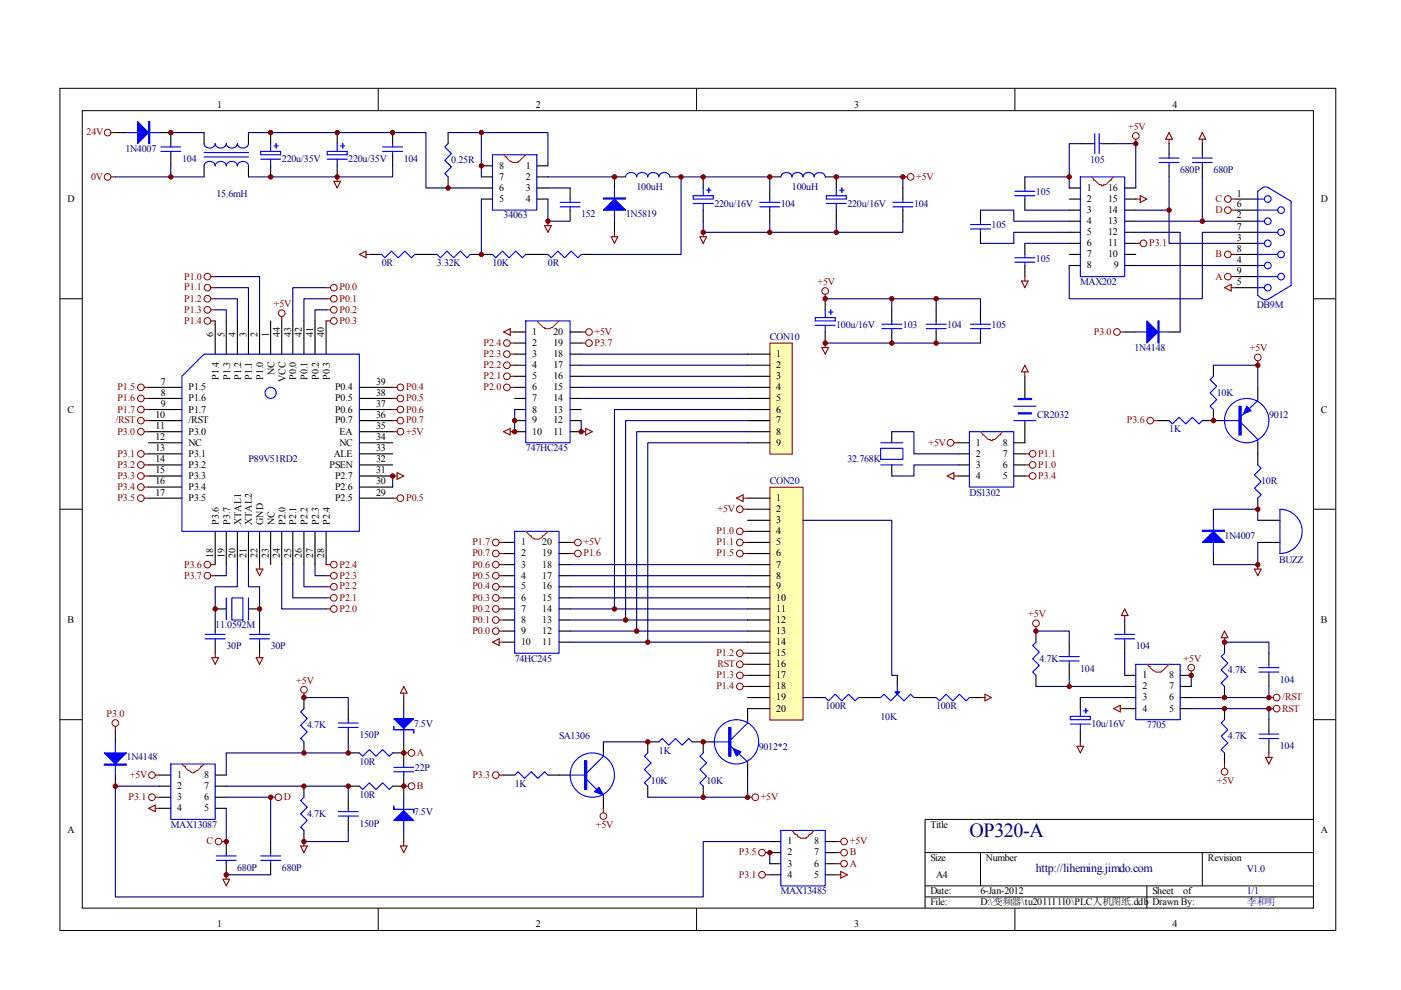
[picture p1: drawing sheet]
<svg xmlns="http://www.w3.org/2000/svg" width="297mm" height="210mm" viewBox="0 0 297 210" stroke-linecap="round" stroke-linejoin="round" font-family="sans-serif">
<g fill="none" stroke="#000" stroke-width=".21">
<path d="M12.7 18.7h270.5v178.6h-270.5zM80.2 18.7v4.7M147.7 18.7v4.7M215.2 18.7v4.7M17.4 23.5h261.1v169h-261.1zM12.7 63.3h4.7M278.4 63.3h4.7M12.7 108h4.7M278.4 108h4.7M12.7 152.6h4.7M278.4 152.6h4.7M278.4 173.7h-82.3v18.8"/>
<path d="M80.2 192.5v4.7M147.7 192.5v4.7M196.1 180.8h82.3M196.1 187.8h82.3M196.1 190.2h82.3M207.9 180.8v7M215.2 192.5v4.7M243.2 187.8v4.7M254.9 180.8v7"/>
</g>
<g fill="none" stroke="#000" stroke-width=".23">
<path d="M24.5 28.1h2.3M33.9 28.1h2.3v2.4M36.2 32.8v2.4M43.3 28.1v2.4M43.3 35.2v2.3M52.7 28.1v2.4M52.7 35.2v2.3M57.4 28.1v2.4M57.4 35.2v2.3M71.5 28.1v2.4M71.5 35.2v2.3M83.2 28.1v2.4"/>
<path d="M83.2 32.8v2.4M95 28.1v2.4M95 37.5v2.4M102.1 35.2h2.3M102.1 37.5h2.3M102.1 39.9h2.3M113.8 35.2h2.4M113.8 37.5h2.4M113.8 39.9h2.4M120.9 39.9v2.3M132.6 37.5h-2.3v2.4M142 37.5h2.4"/>
<path d="M149.1 37.5v2.4M163.2 37.5h2.4M163.2 39.9v2.3M175 37.5h2.3v2.4M191.4 39.9v2.3M217.3 37.5v2.4M226.7 39.9h2.3M229 30.5h2.4M233.8 30.5h2.3M238.5 39.9h2.3M247.9 30.5v2.3M247.9 35.2v2.3"/>
<path d="M254.9 30.5v2.3M254.9 35.2v2.3M78.5 53.9h2.4M88 53.9h4.7M99.7 53.9h4.7M102.1 42.2h2.3M111.5 53.9h4.7M113.8 42.2h2.4M120.9 44.6v2.3M123.2 53.9h2.4M130.3 46.9v2.4M149.1 44.6v2.3"/>
<path d="M163.2 44.6v2.3M177.3 44.6v2.3M191.4 44.6v2.3M207.9 44.6v2.3M207.9 49.3v2.3M217.3 42.2v2.4M217.3 51.6v2.3M217.3 56.3v2.3M226.7 42.2h2.3M226.7 53.9h2.3M226.7 44.6h2.3M226.7 46.9h2.3"/>
<path d="M226.7 49.3h2.3M226.7 51.6h2.3M226.7 56.3h2.3M238.5 42.2h2.3M238.5 53.9h2.3M238.5 44.6h2.3M238.5 46.9h2.3M238.5 49.3h2.3M238.5 51.6h2.3M238.5 56.3h2.3M262 42.2h4.7M262 53.9h4.7"/>
<path d="M262 44.6h4.7M262 46.9h4.7M262 49.3h4.7M262 51.6h4.7M262 56.3h4.7M262 58.6h4.7M45.6 68v7.1M48 68v7.1M50.3 68v7.1M52.7 68v7.1M55 68v7.1M57.4 68v7.1"/>
<path d="M59.7 68v7.1M62.1 68v7.1M64.4 68v7.1M66.8 68v7.1M69.1 68v7.1M109.1 70.4h2.4M109.1 72.7h2.4M109.1 75.1h2.4M109.1 77.4h2.4M109.1 79.8h2.4M120.9 70.4h2.3M120.9 72.7h2.3"/>
<path d="M120.9 75.1h2.3M120.9 77.4h2.3M120.9 79.8h2.3M238.5 70.4h2.3M247.9 70.4h2.3M262 61h4.7M31.5 82.1h7.1M31.5 84.5h7.1M31.5 86.8h7.1M31.5 89.2h7.1M31.5 91.5h7.1M31.5 93.9h7.1"/>
<path d="M31.5 96.2h7.1M31.5 98.6h7.1M76.2 82.1h7M76.2 84.5h7M76.2 86.8h7M76.2 89.2h7M76.2 91.5h7M76.2 93.9h7M76.2 96.2h7M76.2 98.6h7M109.1 82.1h2.4M109.1 84.5h2.4"/>
<path d="M109.1 86.8h2.4M109.1 89.2h2.4M109.1 91.5h2.4M120.9 82.1h2.3M120.9 84.5h2.3M120.9 86.8h2.3M120.9 89.2h2.3M120.9 91.5h2.3M31.5 100.9h7.1M31.5 103.3h7.1M31.5 105.6h7.1M45.6 112.7v7"/>
<path d="M48 112.7v7M50.3 112.7v7M52.7 112.7v7M55 112.7v7M57.4 112.7v7M59.7 112.7v7M62.1 112.7v7M64.4 112.7v7M66.8 112.7v7M69.1 112.7v7M76.2 100.9h7M76.2 103.3h7"/>
<path d="M76.2 105.6h7M106.8 115h2.3M106.8 117.4h2.3M106.8 119.7h2.3M118.5 115h2.4M118.5 117.4h2.4M118.5 119.7h2.4M45.6 131.5v2.3M45.6 136.2v2.3M45.6 129.1h2.4M52.7 129.1h2.3M55 131.5v2.3"/>
<path d="M55 136.2v2.3M106.8 129.1h2.3M106.8 122.1h2.3M106.8 124.4h2.3M106.8 126.8h2.3M106.8 131.5h2.3M106.8 133.8h2.3M106.8 136.2h2.3M118.5 129.1h2.4M118.5 122.1h2.4M118.5 124.4h2.4M118.5 126.8h2.4"/>
<path d="M118.5 131.5h2.4M118.5 133.8h2.4M118.5 136.2h2.4M24.5 154.9v2.4M73.8 150.2v2.4M73.8 154.9v2.4M85.6 159.6v2.4M24.5 164.3v2.4M33.9 164.3h2.3M33.9 166.7h2.3M33.9 169h2.3M33.9 171.4h2.3"/>
<path d="M45.6 164.3h2.4M45.6 166.7h2.4M45.6 169h2.4M45.6 171.4h2.4M48 178.4v2.4M57.4 178.4v2.4M73.8 166.7h2.4M73.8 169v2.4M73.8 173.7v2.4M85.6 164.3v2.4h-2.4M48 183.1v2.4M57.4 183.1v2.4"/>
</g>
<g fill="none" stroke="#00f" stroke-width=".23">
<path d="M26.8 28.1h7.1M34.1 31.2h4.2M34.1 32.1h4.2M36.2 30.5v.7M36.2 32.1v.7M43.3 35.2a1.21 1.21 0 0 1 1.1-1 1.21 1.21 0 0 1 1.2 1 1.2 1.2 0 0 1 1.2-1 1.2 1.2 0 0 1 1.2 1 1.21 1.21 0 0 1 1.1-1 1.21 1.21 0 0 1 1.2 1 1.21 1.21 0 0 1 1.2-1 1.21 1.21 0 0 1 1.2 1M43.3 30.5a1.21 1.21 0 0 0 1.1 .9 1.21 1.21 0 0 0 1.2-.9 1.21 1.21 0 0 0 1.2 .9 1.21 1.21 0 0 0 1.2-.9 1.21 1.21 0 0 0 1.1 .9 1.21 1.21 0 0 0 1.2-.9 1.21 1.21 0 0 0 1.2 .9 1.21 1.21 0 0 0 1.2-.9M43.3 32.3h9.4M43.3 33.3h9.4M55.3 32.1h4.2v.7h-4.2zM55.3 33.7h4.2M57.4 30.5v1.6"/>
<path d="M57.4 33.7v1.5M58.1 30.9h.9M58.6 30.5v.9M69.4 32.1h4.2v.7h-4.2zM69.4 33.7h4.2M71.5 30.5v1.6M71.5 33.7v1.5M72.2 30.9h.9M72.7 30.5v.9M81.1 31.2h4.3M81.1 32.1h4.3M83.2 30.5v.7"/>
<path d="M83.2 32.1v.7M95 30.5l-.7 .7 1.4 1.4-1.4 1.4 1.4 1.4-1.4 1.4 .7 .7M104.4 32.8h9.4v11.8h-9.4zM130.3 39.9v7M132.6 37.5a1.21 1.21 0 0 1 1.2-.9 1.21 1.21 0 0 1 1.2 .9 1.21 1.21 0 0 1 1.2-.9 1.21 1.21 0 0 1 1.1 .9 1.21 1.21 0 0 1 1.2-.9 1.21 1.21 0 0 1 1.2 .9M139.7 37.5a1.21 1.21 0 0 1 1.2-.9 1.21 1.21 0 0 1 1.1 .9M149.1 39.9v1.6M150.3 39.9v.9M165.6 37.5a1.21 1.21 0 0 1 1.1-.9 1.21 1.21 0 0 1 1.2 .9 1.2 1.2 0 0 1 1.2-.9 1.2 1.2 0 0 1 1.2 .9 1.21 1.21 0 0 1 1.1-.9 1.21 1.21 0 0 1 1.2 .9 1.21 1.21 0 0 1 1.2-.9 1.21 1.21 0 0 1 1.2 .9M177.3 39.9v1.6M178.5 39.9v.9M217.3 39.9v.7"/>
<path d="M229 37.5h9.5v21.1h-9.5zM231.4 30.5h.7M232.1 28.3v4.3M233 30.5h.8M233 28.3v4.3M245.7 33.5h4.3M245.7 34.5h4.3M247.9 32.8v.7M247.9 34.5v.7M252.8 33.5h4.2M252.8 34.5h4.2M254.9 32.8v.7"/>
<path d="M254.9 34.5v.7M80.9 53.9l.7 .8 1.4-1.5 1.4 1.5 1.4-1.5 1.4 1.5 .8-.8M92.7 53.9l.7 .8 1.4-1.5 1.4 1.5 1.4-1.5 1.4 1.5 .7-.8M104.4 53.9l.7 .8 1.4-1.5 1.4 1.5 1.5-1.5 1.4 1.5 .7-.8M116.2 53.9l.7 .8 1.4-1.5 1.4 1.5 1.4-1.5 1.4 1.5 .7-.8M118.8 42.9h4.2M118.8 43.9h4.2M120.9 42.2v.7M120.9 43.9v.7M147 41.5h4.2v.7h-4.2zM147 43.1h4.2M149.1 43.1v1.5"/>
<path d="M149.8 40.3h.9M161.1 42.9h4.2M161.1 43.9h4.2M163.2 42.2v.7M163.2 43.9v.7M175.2 43.1h4.2M175.2 41.5h4.2v.7h-4.2zM177.3 43.1v1.5M178 40.3h1M189.3 42.9h4.2M189.3 43.9h4.2M191.4 42.2v.7"/>
<path d="M191.4 43.9v.7M205.8 48.5h4.2M205.8 47.6h4.2M207.9 46.9v.7M207.9 48.5v.8M215.2 41.5h4.2M215.2 40.6h4.2M215.2 55.6h4.2M215.2 54.7h4.2M217.3 41.5v.7M217.3 53.9v.8M217.3 55.6v.7"/>
<path d="M266.7 40.6a2.4 2.4 0 0 1 1.6-1l.5 .1 4.9 3v17.8l-4.9 3-.5 .1a2.4 2.4 0 0 1-1.6-1zM266.7 42.2h1.4M266.7 58.6h4.2M266.7 56.3h1.4M266.7 53.9h4.2M266.7 51.6h1.4M266.7 49.3h4.2M266.7 46.9h1.4M266.7 44.6h4.2M38.6 79.8l4.7-4.7h32.9v37.6h-37.6zM111.5 68h9.4v25.9h-9.4zM240.8 70.4h7.1"/>
<path d="M266.7 61h1.4M109.1 112.7h9.4v25.8h-9.4zM43.5 134.5h4.2M43.5 135.4h4.2M45.6 133.8v.7M45.6 135.4v.8M48 126.8v4.7M49.1 126.8h2.4v4.7h-2.4zM52.7 126.8v4.7M52.9 134.5h4.2M52.9 135.4h4.2M55 133.8v.7"/>
<path d="M55 135.4v.8M24.5 157.3v7M71.7 153.3h4.3M71.7 154.2h4.3M73.8 152.6v.7M73.8 154.2v.7M36.2 162h9.4v11.7h-9.4zM71.7 172.1h4.3M71.7 173h4.3M73.8 171.4v.7M73.8 173v.7M76.2 166.7l.7 .7 1.4-1.4 1.4 1.4 1.4-1.4 1.4 1.4 .7-.7"/>
<path d="M83.5 163.6h4.2M83.5 162.7h4.2M85.6 162v.7M85.6 163.6v.7M45.9 182.4h4.2M45.9 181.5h4.2M48 180.8v.7M48 182.4v.7M55.3 182.4h4.2M55.3 181.5h4.2M57.4 180.8v.7M57.4 182.4v.7"/>
<circle cx="268.8" cy="51.6" r=".71"/>
<circle cx="268.8" cy="56.3" r=".71"/>
<circle cx="268.8" cy="46.9" r=".71"/>
<circle cx="268.8" cy="42.2" r=".71"/>
<circle cx="271.6" cy="49.2" r=".71"/>
<circle cx="271.6" cy="44.6" r=".71"/>
<circle cx="271.6" cy="53.9" r=".71"/>
<circle cx="271.6" cy="58.6" r=".71"/>
<circle cx="268.8" cy="61" r=".71"/>
<circle cx="57.4" cy="83.3" r="1.18"/>
</g>
<g fill="#00f" stroke="#00f" stroke-width=".23">
<path d="M29.2 25.8l2.3 2.3-2.3 2.4z"/>
<path d="M130.3 42.2l2.3 2.4h-4.7z"/>
<path d="M243.2 68l2.3 2.4-2.3 2.3z"/>
<path d="M22.1 159.6h4.7l-2.3 2.4z"/>
<path d="M31.5 25.8h.2v4.7h-.2z" fill-rule="evenodd"/>
<path d="M127.9 42h4.7v.2h-4.7z" fill-rule="evenodd"/>
<path d="M245.5 68h.2v4.7h-.2z" fill-rule="evenodd"/>
<path d="M22.1 162h4.7v.2h-4.7z" fill-rule="evenodd"/>
</g>
<g fill="none" stroke="#800000" stroke-width=".21">
<circle cx="22.8" cy="37.5" r=".7"/>
<circle cx="22.8" cy="28.1" r=".7"/>
<circle cx="193.1" cy="37.5" r=".71"/>
<circle cx="240.8" cy="28.8" r=".7"/>
<circle cx="44" cy="58.6" r=".71"/>
<circle cx="242.5" cy="51.6" r=".71"/>
<circle cx="260.3" cy="44.6" r=".71"/>
<circle cx="260.3" cy="53.9" r=".71"/>
<circle cx="260.3" cy="58.6" r=".71"/>
<circle cx="260.3" cy="42.2" r=".71"/>
<circle cx="44" cy="65.7" r=".71"/>
<circle cx="44" cy="68" r=".71"/>
<circle cx="44" cy="61" r=".71"/>
<circle cx="44" cy="63.3" r=".71"/>
<circle cx="59.7" cy="66.4" r=".7"/>
<circle cx="70.8" cy="68" r=".71"/>
<circle cx="70.8" cy="65.7" r=".71"/>
<circle cx="70.8" cy="61" r=".71"/>
<circle cx="70.8" cy="63.3" r=".71"/>
<circle cx="107.5" cy="79.8" r=".71"/>
<circle cx="107.5" cy="72.7" r=".71"/>
<circle cx="107.5" cy="77.4" r=".71"/>
<circle cx="107.5" cy="75.1" r=".71"/>
<circle cx="124.9" cy="70.4" r=".7"/>
<circle cx="124.9" cy="72.7" r=".7"/>
<circle cx="236.8" cy="70.4" r=".71"/>
<circle cx="29.9" cy="82.1" r=".71"/>
<circle cx="29.9" cy="96.2" r=".71"/>
<circle cx="29.9" cy="98.6" r=".71"/>
<circle cx="29.9" cy="91.5" r=".7"/>
<circle cx="29.9" cy="84.5" r=".7"/>
<circle cx="29.9" cy="86.8" r=".7"/>
<circle cx="29.9" cy="89.2" r=".7"/>
<circle cx="84.9" cy="82.1" r=".71"/>
<circle cx="84.9" cy="91.5" r=".7"/>
<circle cx="84.9" cy="84.5" r=".7"/>
<circle cx="84.9" cy="89.2" r=".7"/>
<circle cx="84.9" cy="86.8" r=".7"/>
<circle cx="107.5" cy="82.1" r=".71"/>
<circle cx="29.9" cy="100.9" r=".7"/>
<circle cx="29.9" cy="105.6" r=".7"/>
<circle cx="29.9" cy="103.3" r=".7"/>
<circle cx="44" cy="119.7" r=".71"/>
<circle cx="70.8" cy="119.7" r=".71"/>
<circle cx="84.9" cy="105.6" r=".7"/>
<circle cx="105.1" cy="115" r=".7"/>
<circle cx="105.1" cy="119.7" r=".7"/>
<circle cx="105.1" cy="117.4" r=".7"/>
<circle cx="122.5" cy="115" r=".71"/>
<circle cx="122.5" cy="117.4" r=".71"/>
<circle cx="44" cy="122.1" r=".71"/>
<circle cx="70.8" cy="129.1" r=".71"/>
<circle cx="70.8" cy="126.8" r=".71"/>
<circle cx="70.8" cy="124.4" r=".71"/>
<circle cx="70.8" cy="122.1" r=".71"/>
<circle cx="105.1" cy="129.1" r=".71"/>
<circle cx="105.1" cy="126.8" r=".71"/>
<circle cx="105.1" cy="124.4" r=".7"/>
<circle cx="105.1" cy="133.8" r=".7"/>
<circle cx="105.1" cy="131.5" r=".7"/>
<circle cx="105.1" cy="122.1" r=".7"/>
<circle cx="87.2" cy="159.6" r=".71"/>
<circle cx="32.2" cy="164.3" r=".71"/>
<circle cx="32.2" cy="169" r=".71"/>
<circle cx="46.3" cy="178.4" r=".7"/>
<circle cx="59" cy="169" r=".71"/>
<circle cx="87.2" cy="166.7" r=".71"/>
</g>
<g fill="none" stroke="#800000" stroke-width=".23">
<path d="M23.5 28.1h1M23.5 37.5h1M70.8 38.4h1.4l-.7 1.5zM71.5 37.5v.9M191.4 37.5h1M240.8 29.5v1M247.9 28.1l.7 1.4h-1.4zM247.9 29.5v1M254.9 28.1l.7 1.4h-1.4zM254.9 29.5v1M44.7 58.6h.9M76.2 53.9l1.4-.7v1.5z"/>
<path d="M77.6 53.9h.9M115.5 47.8h1.4l-.7 1.5zM116.2 46.9v.9M129.6 50.2h1.4l-.7 1.4zM130.3 49.3v.9M148.4 50.2h1.4l-.7 1.4zM149.1 49.3v.9M216.6 59.6h1.4l-.7 1.4zM217.3 58.6v1M240.8 42.2h.9M240.8 51.6h.9M241.7 41.5l1.5 .7-1.5 .7z"/>
<path d="M261 53.9h1M261 58.6h1M261 42.2h1M261 44.6h1M44.7 68h.9M44.7 65.7h.9M44.7 63.3h.9M44.7 61h.9M59.7 67.1v.9M69.1 68h1M69.1 65.7h1M69.1 63.3h1"/>
<path d="M69.1 61h1M106.8 70.4l1.4-.7v1.4zM108.2 70.4h.9M108.2 72.7h.9M108.2 75.1h.9M108.2 77.4h.9M108.2 79.8h.9M123.2 70.4h1M123.2 72.7h1M237.5 70.4h1M259.6 61l1.4-.7v1.4zM261 61h1"/>
<path d="M30.6 91.5h.9M30.6 82.1h.9M30.6 84.5h.9M30.6 86.8h.9M30.6 89.2h.9M30.6 96.2h.9M30.6 98.6h.9M83.2 91.5h1M83.2 82.1h1M83.2 84.5h1M83.2 86.8h1M83.2 89.2h1"/>
<path d="M106.8 91.5l1.4-.7v1.4zM108.2 91.5h.9M108.2 82.1h.9M123.2 91.5h1M124.2 90.8l1.4 .7-1.4 .7zM30.6 100.9h.9M30.6 103.3h.9M30.6 105.6h.9M44.7 119.7h.9M55 119.7v1M69.1 119.7h1M83.2 100.9h1"/>
<path d="M83.2 105.6h1M84.2 100.2l1.4 .7-1.4 .7zM105.8 119.7h1M105.8 115h1M105.8 117.4h1M120.9 115h.9M120.9 117.4h.9M44.7 122.1h.9M44.9 139.4h1.4l-.7 1.5zM45.6 138.5v.9M54.3 120.7h1.4l-.7 1.4zM54.3 139.4h1.4l-.7 1.5z"/>
<path d="M55 138.5v.9M69.1 122.1h1M69.1 124.4h1M69.1 126.8h1M69.1 129.1h1M104.4 136.2l1.4-.8v1.5zM105.8 122.1h1M105.8 124.4h1M105.8 126.8h1M105.8 129.1h1M105.8 131.5h1M105.8 133.8h1"/>
<path d="M105.8 136.2h1M85.6 159.6h.9M32.9 169h1M32.9 164.3h1M47 178.4h1M57.4 169h.9M85.6 166.7h.9"/>
</g>
<path d="M106.8 32.8l.4 .5h.3v.2l.4 .5a2.19 2.19 0 0 0 1.9 .5v-.3h.3l1.4-1.4M231.4 37.5l.5 .5v.2h.2l.5 .5a.74 .74 0 0 0 .9 .5v.2h.5v-.2a.74 .74 0 0 0 .9-.5l.5-.5h.2v-.2l.5-.5M113.8 68l1.4 1.5h.3v.2a2.17 2.17 0 0 0 2.1-.7l.9-1M111.5 112.7l.9 .9h.2a1.17 1.17 0 0 0 1.9 .5h.3l.2-.5h.2l1-.9M38.6 162l.4 .5h.3v.2l.7 .7h.2a.74 .74 0 0 0 1 .5v-.3l.7-.2 .7-.7v-.2h.2l.5-.5" fill="none" stroke="#f00" stroke-width=".23"/>
<g fill="none" stroke="#000080" stroke-width=".23">
<path d="M24.5 37.5h18.8M36.2 28.1h7.1M36.2 35.2v2.3M52.7 28.1h37.6v11.8h11.8M83.2 35.2v2.3h-30.5M95 28.1h7.1M116.2 35.2v-7.1h-14.1v9.4M116.2 39.9h4.7M116.2 37.5h14.1M163.2 39.9v-2.4h-18.8v16.4h-18.8M177.3 37.5h14.1v2.4M217.3 37.5h9.4v2.4"/>
<path d="M229 30.5h-2.3v7M236.1 30.5h4.7v9.4M247.9 37.5v7.1M254.9 37.5v9.4M45.6 58.6h9.4v9.4M102.1 42.2v11.7M116.2 42.2v4.7h4.7M149.1 46.9v2.4h42.3v-2.4M163.2 46.9v2.4M177.3 46.9v2.4M207.9 44.6h7v2.3h11.8M217.3 44.6h9.4"/>
<path d="M217.3 51.6h9.4M226.7 49.3h-11.8v2.3h-7M240.8 44.6h7.1v7h14.1M240.8 49.3h9.4v21.1M240.8 46.9h21.2M240.8 56.3h21.2M262 49.3h-7.1v14h-28.2v-7M45.6 61h7.1v7M45.6 63.3h4.7v4.7M45.6 65.7h2.4v2.3M69.1 65.7h-2.3v2.3M69.1 63.3h-4.7v4.7"/>
<path d="M69.1 61h-7v7M109.1 86.8v4.7M123.2 89.2v2.3M48 119.7v2.4h-2.4M50.3 119.7v4.7h-4.7v7.1M52.7 119.7v4.7h2.3v7.1M59.7 119.7v9.4h9.4M62.1 119.7v7.1h7M64.4 119.7v4.7h4.7M66.8 119.7v2.4h2.3M83.2 100.9v2.4"/>
</g>
<g fill="#800000" stroke="#800000" stroke-width=".21">
<circle cx="102.1" cy="28.1" r=".47"/>
<circle cx="116.2" cy="46.9" r=".47"/>
<circle cx="191.4" cy="37.5" r=".47"/>
<circle cx="36.2" cy="37.5" r=".47"/>
<circle cx="149.1" cy="49.3" r=".47"/>
<circle cx="163.2" cy="49.3" r=".47"/>
<circle cx="177.3" cy="49.3" r=".47"/>
<circle cx="247.9" cy="44.6" r=".47"/>
<circle cx="226.7" cy="37.5" r=".47"/>
<circle cx="240.8" cy="30.5" r=".47"/>
<circle cx="254.9" cy="46.9" r=".47"/>
</g>
<path d="M163.3 72.8h4.7v23.5h-4.7z" fill="#ffffb0"/>
<path d="M163.2 72.7h4.8v23.6h-4.8z" fill="none" stroke="#800000" stroke-width=".21"/>
<path d="M158.5 75.1h4.7M158.5 77.4h4.7M158.5 79.8h4.7M158.5 82.1h4.7M158.5 84.5h4.7M158.5 86.8h4.7M158.5 89.2h4.7M158.5 91.5h4.7M158.5 93.9h4.7" fill="none" stroke="#000" stroke-width=".23"/>
<path d="M163.3 103.4h7v49.3h-7z" fill="#ffffb0"/>
<g fill="none" stroke="#800000" stroke-width=".21">
<path d="M163.2 103.3h7.1v49.4h-7.1z"/>
<circle cx="175" cy="61.7" r=".71"/>
<circle cx="266.7" cy="75.8" r=".71"/>
<circle cx="201.5" cy="93.9" r=".71"/>
<circle cx="218.9" cy="96.2" r=".71"/>
<circle cx="218.9" cy="98.6" r=".71"/>
<circle cx="243.9" cy="89.2" r=".71"/>
<circle cx="156.9" cy="112.7" r=".71"/>
<circle cx="156.9" cy="115" r=".7"/>
<circle cx="156.9" cy="108" r=".7"/>
<circle cx="156.9" cy="117.4" r=".7"/>
<circle cx="218.9" cy="100.9" r=".7"/>
<circle cx="156.9" cy="138.5" r=".7"/>
<circle cx="219.6" cy="132.2" r=".71"/>
<circle cx="24.5" cy="153.3" r=".7"/>
<circle cx="64.4" cy="146.3" r=".71"/>
<circle cx="156.9" cy="143.2" r=".71"/>
<circle cx="156.9" cy="145.5" r=".71"/>
<circle cx="156.9" cy="140.8" r=".71"/>
<circle cx="252.6" cy="141.6" r=".7"/>
<circle cx="270.7" cy="147.9" r=".7"/>
<circle cx="270.7" cy="150.2" r=".7"/>
<circle cx="105.1" cy="164.3" r=".7"/>
<circle cx="127.9" cy="173" r=".71"/>
<circle cx="160.1" cy="169" r=".7"/>
<circle cx="179" cy="178.4" r=".71"/>
<circle cx="259.6" cy="163.6" r=".71"/>
<circle cx="161.6" cy="180.8" r=".71"/>
<circle cx="161.6" cy="185.5" r=".71"/>
<circle cx="179" cy="180.8" r=".71"/>
<circle cx="179" cy="183.1" r=".71"/>
</g>
<g fill="none" stroke="#000" stroke-width=".23">
<path d="M175 63.3v2.4M175 70.4v2.3M189.1 65.7v2.3M189.1 70.4v2.3M198.5 65.7v2.3M198.5 70.4v2.3M207.9 65.7v2.3M207.9 70.4v2.3M217.3 79.8v4.7M257.3 77.4v2.4M189.1 91.5v2.4M189.1 98.6v2.3"/>
<path d="M203.2 93.9h2.3M203.2 96.2h2.3M203.2 98.6h2.3M214.9 96.2h2.4M214.9 98.6h2.4M217.3 89.2v4.7h-2.4M245.5 89.2h2.4M254.9 89.2h4.7M257.3 86.8v2.4M266.7 82.1v2.4M266.7 93.9v4.7M158.5 105.6h4.7"/>
<path d="M158.5 108h4.7M158.5 110.3h4.7M158.5 112.7h4.7M158.5 115h4.7M158.5 117.4h4.7M158.5 119.7h4.7M203.2 100.9h2.3M214.9 100.9h2.4M257.3 108v2.3M257.3 117.4v2.3M266.7 110.3h4.7M266.7 115h4.7"/>
<path d="M266.7 105.6v2.4M158.5 122.1h4.7M158.5 124.4h4.7M158.5 126.8h4.7M158.5 129.1h4.7M158.5 131.5h4.7M158.5 133.8h4.7M158.5 136.2h4.7M158.5 138.5h4.7M219.6 133.8v2.4M226.7 136.2v2.3M238.5 131.5v2.3"/>
<path d="M238.5 136.2v2.3M259.6 136.2v2.3M269 138.5v2.4M64.4 147.9v2.3M64.4 157.3v2.3M73.8 159.6h2.4M85.6 157.3v2.3h-2.4M85.6 147.9v2.3M127.9 157.3v2.3M139.7 157.3h-2.4v2.3M146.7 157.3h4.7M149.1 157.3v2.3"/>
<path d="M158.5 140.9h4.7M158.5 143.2h4.7M158.5 145.5h4.7M158.5 147.9h4.7M163.2 150.2h-4.7v2.4M172.6 147.9h2.4M182 147.9h4.7M190.2 143.2v2.3M193.8 147.9h4.7M205.5 147.9h2.4M219.6 143.2v2.3M226.7 140.9v2.3"/>
<path d="M229 147.9v2.3M229 154.9v2.4M238.5 143.2h2.3M238.5 145.5h2.3M238.5 147.9h2.3M238.5 150.2h2.3M250.2 143.2h2.4M250.2 145.5h2.4M250.2 147.9h2.4M250.2 150.2h2.4M259.6 145.5v2.4M259.6 150.2v2.4"/>
<path d="M259.6 159.6v2.4M269 143.2v2.3M269 152.6v2.3M269 157.3v2.3M64.4 166.7v2.3M64.4 176.1v2.3M85.6 166.7v2.3M85.6 176.1v2.3M106.8 164.3h2.3M116.2 164.3h4.7M127.9 169v2.4M137.3 166.7v2.3"/>
<path d="M149.1 166.7v2.3M158.5 162v2.3M163.2 178.4h2.4M175 178.4h2.3M163.2 180.8h2.4M163.2 183.1h2.4M163.2 185.5h2.4M175 180.8h2.3M175 183.1h2.3M175 185.5h2.3"/>
</g>
<g fill="none" stroke="#000080" stroke-width=".23">
<path d="M123.2 79.8h35.3M123.2 77.4h35.3M123.2 75.1h35.3M175 63.3h32.9v2.4M175 72.7h32.9M189.1 63.3v2.4M198.5 63.3v2.4M257.3 77.4h9.4v4.7M123.2 84.5h35.3M123.2 82.1h35.3M158.5 86.8h-28.2v42.3M158.5 89.2h-25.9v42.3"/>
<path d="M158.5 91.5h-23.5v42.3M158.5 93.9h-21.2v42.3M189.1 91.5h4.7v4.7h9.4M203.2 98.6h-9.4v2.3h-4.7M120.9 119.7h37.6M170.3 110.3h18.8v32.9h1.1M257.3 108h9.4v2.3M266.7 115v4.7h-9.4M120.9 122.1h37.6M120.9 136.2h37.6M120.9 133.8h37.6M120.9 131.5h37.6"/>
<path d="M120.9 129.1h37.6M120.9 126.8h37.6M120.9 124.4h37.6M219.6 133.8h7.1v2.4M238.5 138.5v4.7M259.6 136.2h9.4v2.3M64.4 147.9h9.4v2.3M73.8 157.3v2.3h-25.8v4.7M127.9 157.3h9.4M170.3 147.9h2.3M219.6 145.5h18.9M226.7 143.2v2.3"/>
<path d="M229 147.9h9.5M252.6 150.2h16.4v2.4M252.6 143.2v2.3M269 145.5v2.4h-16.4M33.9 166.7h-9.4v23.5h124.6v-11.8h14.1M48 166.7h25.8v2.3M48 169h9.4v9.4M48 171.4v7M73.8 176.1v2.3h-9.4M158.5 164.3v4.7h-21.2M48 185.5h9.4M163.2 180.8v2.3"/>
</g>
<g fill="none" stroke="#800000" stroke-width=".23">
<path d="M174.3 73.7h1.4l-.7 1.4zM175 62.4v.9M175 72.7v1M217.3 77.4l.7 1.4h-1.4zM217.3 78.8v1M266.7 76.5v.9M202.2 93.9h1M217.3 96.2h.9M217.3 98.6h.9M244.6 89.2h.9M156.2 105.6l1.4-.7v1.4zM157.6 108h.9"/>
<path d="M157.6 112.7h.9M157.6 115h.9M157.6 117.4h.9M157.6 105.6h.9M200.8 100.9l1.4-.7v1.4zM202.2 100.9h1M217.3 100.9h.9M266.7 119.7v1M157.6 138.5h.9M219.6 132.9v.9M238.5 129.1l.7 1.4h-1.5zM238.5 130.5v1"/>
<path d="M259.6 133.8l.7 1.4h-1.4zM259.6 135.2v1M266 120.7h1.4l-.7 1.4zM24.5 154v.9M64.4 147v.9M85.6 147v.9M85.6 145.5l.7 1.5h-1.4zM157.6 140.9h.9M157.6 143.2h.9M157.6 145.5h.9M207.9 147.9h.9M208.8 147.2l1.4 .7-1.4 .7z"/>
<path d="M228.3 158.2h1.5l-.8 1.4zM229 157.3v.9M236.1 150.2l1.4-.7v1.4zM237.5 150.2h1M252.6 142.3v.9M269 147.9h1M269 150.2h1M269 159.6v1M31.5 171.4l1.4-.7v1.4zM32.9 171.4h1M63.7 179.4h1.4l-.7 1.4zM64.4 178.4v1"/>
<path d="M84.9 179.4h1.4l-.7 1.4zM85.6 178.4v1M105.8 164.3h1M127.9 171.4v.9M158.5 169h.9M177.3 178.4h1M259.6 162v.9M268.3 160.6h1.4l-.7 1.4zM47.3 186.4h1.4l-.7 1.4zM48 185.5v.9M162.3 180.8h.9M162.3 185.5h.9"/>
<path d="M177.3 180.8h1M177.3 185.5h1M177.3 183.1h1M178.3 184.8l1.4 .7-1.4 .7z"/>
</g>
<g fill="none" stroke="#00f" stroke-width=".23">
<path d="M172.8 67.3h4.3v.7h-4.3zM172.8 69h4.3M175 65.7v1.6M175 69v1.4M175.7 66.2h.9M176.1 65.7v.9M187 68.7h4.2M187 69.7h4.2M189.1 68v.7M189.1 69.7v.7M196.4 68.7h4.2M196.4 69.7h4.2"/>
<path d="M198.5 68v.7M198.5 69.7v.7M205.8 68.7h4.2M205.8 69.7h4.2M207.9 68v.7M207.9 69.7v.7M257.3 79.8l-.7 .7 1.4 1.4-1.4 1.4 1.4 1.4-1.4 1.4 .7 .7M186.7 95.1h4.7v2.3h-4.7zM186.7 98.6h4.7M186.7 93.9h4.7M205.5 91.5h9.4v11.8h-9.4zM214.9 86.1h4.7"/>
<path d="M214.9 89.2h4.7M247.9 89.2l.7 .7 1.4-1.4 1.4 1.4 1.4-1.4 1.4 1.4 .7-.7M259.4 89.2h3.3M263.1 89.6l3.6 3.6v.7M266.7 84.5v.5l-3.6 3.2M266.7 98.6l.7 .7-1.4 1.4 1.4 1.4-1.4 1.4 1.4 1.4-.7 .7M257.3 110.3v7.1M271.4 108a4.7 4.7 0 0 1 4.7 4.7 4.7 4.7 0 0 1-4.7 4.7zM219.6 136.2l-.7 .7 1.5 1.4-1.5 1.4 1.5 1.4-1.5 1.4 .7 .7M224.6 139.2h4.2M226.7 138.5v.7M236.3 134.5h4.3"/>
<path d="M236.3 135.4h4.3M238.5 133.8v.7M238.5 135.4v.8M259.6 138.5l-.7 .7 1.4 1.4-1.4 1.4 1.4 1.4-1.4 1.4 .7 .7M64.4 150.2l-.7 .7 1.4 1.5-1.4 1.4 1.4 1.4-1.4 1.4 .7 .7M76.2 159.6l.7 .7 1.4-1.4 1.4 1.4 1.4-1.4 1.4 1.4 .7-.7M85.6 150.2v7.1M127.9 159.6v.7l-3.5 3.6M137.3 159.6l-.7 .7 1.4 1.5-1.4 1.4 1.4 1.4-1.4 1.4 .7 .7M139.7 157.3l.7-.7 1.4 1.4 1.4-1.4 1.4 1.4 1.4-1.4 .7 .7M149.1 159.6l-.7 .7 1.4 1.5-1.4 1.4 1.4 1.4-1.4 1.4 .7 .7M151.2 157.3h3.3"/>
<path d="M155 158.2l3.5 3.3v.5M158.5 152.6v.7l-3.5 3.5M175 147.9l.7 .7 1.4-1.4 1.4 1.4 1.4-1.4 1.4 1.4 .7-.7M186.7 147.9l.7-.7 1.4 1.4 1.4-1.4 1.5 1.4 1.4-1.4 .7 .7M189.8 146.7h.9l-.5 .5zM190 147h.5M190.2 145.5v1.7M198.5 147.9l.7 .7 1.4-1.4 1.4 1.4 1.4-1.4 1.4 1.4 .7-.7M224.6 140.1h4.2M226.7 140.1v.8M226.9 151.9h4.3v.7h-4.3zM226.9 153.5h4.3"/>
<path d="M229 150.2v1.7M229 153.5v1.4M229.8 150.7h.9M230.2 150.2v1M240.8 140.9h9.4v11.7h-9.4zM259.6 152.6l-.7 .7 1.4 1.4-1.4 1.4 1.4 1.4-1.4 1.4 .7 .7M266.9 155.6h4.2M266.9 156.6h4.2M266.9 141.6h4.2M266.9 142.5h4.2M269 140.9v.7M269 142.5v.7"/>
<path d="M269 154.9v.7M269 156.6v.7M64.4 169l-.7 .7 1.4 1.4-1.4 1.5 1.4 1.4-1.4 1.4 .7 .7M85.6 169v7.1M109.1 164.3l.7-.7 1.4 1.4 1.4-1.4 1.5 1.4 1.4-1.4 .7 .7M120.9 164.3h3.5M124.4 165.3l2.1 2.1M127.9 168.6v.4M165.6 176.1h9.4v11.7h-9.4z"/>
<circle cx="264.3" cy="89.2" r="4.7"/>
<circle cx="156.2" cy="157.3" r="4.7"/>
<circle cx="125.6" cy="164.3" r="4.7"/>
</g>
<path d="M207.9 91.5l.5 .5v.2h.2l.5 .5a.74 .74 0 0 0 .9 .5v.2h.5v-.2a.74 .74 0 0 0 .9-.5l.5-.5h.2v-.2l.5-.5M243.2 140.9l.4 .4h.3v.3l.4 .4a2.17 2.17 0 0 0 1.9 .5v-.2h.3l1.4-1.4M167.9 176.1l.5 .4v.3l.7 .2a1.27 1.27 0 0 0 1.6 .7l.5-.2 .2-.5 .7-.2v-.3l.5-.4" fill="none" stroke="#f00" stroke-width=".23"/>
<g fill="#00f" stroke="#00f" stroke-width=".23">
<path d="M85.6 171.9l2.1 2.1h-4.2z"/>
<path d="M83.5 152.4h4.2l-2.1 2.1z"/>
<path d="M155.4 158.7l1.7 .7-.9 .9z"/>
<path d="M126 167.9l1-1 .9 1.7z"/>
<path d="M264.3 86.1l1 1-1.7 .7z"/>
<path d="M254.9 115l2.4-2.3 2.3 2.3z"/>
<path d="M83.5 170.9v.7h4.2v.7v-.7h-4.2z" fill-rule="evenodd"/>
<path d="M83.5 154v.7h4.2v.7v-.7h-4.2z" fill-rule="evenodd"/>
<path d="M154.5 154.2h.5v6.1h-.5z" fill-rule="evenodd"/>
<path d="M123.9 161.3h.5v6.1h-.5z" fill-rule="evenodd"/>
<path d="M215.9 87.5h2.8v.3h-2.8z" fill-rule="evenodd"/>
<path d="M215.9 84.5h2.8v.2h-2.8z" fill-rule="evenodd"/>
<path d="M262.7 86.1h.4v6.1h-.4z" fill-rule="evenodd"/>
<path d="M254.9 112.4h4.7v.3h-4.7z" fill-rule="evenodd"/>
</g>
<g fill="#800000" stroke="#800000" stroke-width=".21">
<circle cx="57.4" cy="169" r=".47"/>
<circle cx="158.5" cy="169" r=".47"/>
<circle cx="130.3" cy="129.1" r=".47"/>
<circle cx="132.6" cy="131.5" r=".47"/>
<circle cx="135" cy="133.8" r=".47"/>
<circle cx="137.3" cy="136.2" r=".47"/>
<circle cx="266.7" cy="77.4" r=".47"/>
<circle cx="266.7" cy="119.7" r=".47"/>
<circle cx="226.7" cy="145.5" r=".47"/>
<circle cx="269" cy="147.9" r=".47"/>
<circle cx="269" cy="150.2" r=".47"/>
<circle cx="189.1" cy="63.3" r=".47"/>
<circle cx="198.5" cy="63.3" r=".47"/>
<circle cx="36.2" cy="28.1" r=".47"/>
<circle cx="102.1" cy="35.2" r=".47"/>
<circle cx="130.3" cy="37.5" r=".47"/>
<circle cx="83.2" cy="28.1" r=".47"/>
<circle cx="57.4" cy="28.1" r=".47"/>
<circle cx="57.4" cy="37.5" r=".47"/>
<circle cx="71.5" cy="28.1" r=".47"/>
<circle cx="71.5" cy="37.5" r=".47"/>
<circle cx="149.1" cy="37.5" r=".47"/>
<circle cx="177.3" cy="37.5" r=".47"/>
<circle cx="95" cy="39.9" r=".47"/>
<circle cx="144.4" cy="37.5" r=".47"/>
<circle cx="163.2" cy="37.5" r=".47"/>
<circle cx="102.1" cy="53.9" r=".47"/>
<circle cx="83.2" cy="100.9" r=".47"/>
<circle cx="45.6" cy="129.1" r=".47"/>
<circle cx="55" cy="129.1" r=".47"/>
<circle cx="109.1" cy="89.2" r=".47"/>
<circle cx="109.1" cy="91.5" r=".47"/>
<circle cx="123.2" cy="91.5" r=".47"/>
<circle cx="24.5" cy="166.7" r=".47"/>
<circle cx="48" cy="178.4" r=".47"/>
<circle cx="48" cy="185.5" r=".47"/>
<circle cx="85.6" cy="159.6" r=".47"/>
<circle cx="85.6" cy="166.7" r=".47"/>
<circle cx="73.8" cy="166.7" r=".47"/>
<circle cx="64.4" cy="178.4" r=".47"/>
<circle cx="64.4" cy="166.7" r=".47"/>
<circle cx="64.4" cy="159.6" r=".47"/>
<circle cx="64.4" cy="147.9" r=".47"/>
<circle cx="73.8" cy="159.6" r=".47"/>
<circle cx="149.1" cy="169" r=".47"/>
<circle cx="149.1" cy="157.3" r=".47"/>
<circle cx="137.3" cy="157.3" r=".47"/>
<circle cx="257.3" cy="89.2" r=".47"/>
<circle cx="266.7" cy="108" r=".47"/>
<circle cx="252.6" cy="143.2" r=".47"/>
<circle cx="219.6" cy="133.8" r=".47"/>
<circle cx="259.6" cy="150.2" r=".47"/>
<circle cx="259.6" cy="147.9" r=".47"/>
<circle cx="259.6" cy="136.2" r=".47"/>
<circle cx="163.2" cy="180.8" r=".47"/>
<circle cx="175" cy="63.3" r=".47"/>
<circle cx="175" cy="72.7" r=".47"/>
<circle cx="189.1" cy="72.7" r=".47"/>
<circle cx="198.5" cy="72.7" r=".47"/>
</g>
<text font-size="4.2" fill="#000080" x="205.6" y="177.4">OP320-A</text>
<text font-size="2.5" fill="#000080" x="219.6" y="184.8">http://liheming.jimdo.com</text>
<g font-size="2.1">
<text x="46.1" y="22.9">1</text>
<text x="113.6" y="22.9">2</text>
<text x="181.1" y="22.9">3</text>
<text x="248.6" y="22.9">4</text>
<text x="105.8" y="35.7">8</text>
<text x="111.5" y="35.7">1</text>
<text x="105.8" y="40.5">6</text>
<text x="105.8" y="38.1">7</text>
<text x="111.5" y="38.1">2</text>
<text x="111.5" y="40.5">3</text>
<text x="230.5" y="40.5">1</text>
<text x="234.9" y="40.5">16</text>
<text x="262.2" y="41.7">1</text>
<text x="14.3" y="42.8">D</text>
<text x="105.8" y="42.8">5</text>
<text x="111.5" y="42.8">4</text>
<text x="230.5" y="42.8">2</text>
<text x="230.5" y="45.1">3</text>
<text x="230.5" y="47.5">4</text>
<text x="234.9" y="47.5">13</text>
<text x="234.9" y="45.1">14</text>
<text x="234.9" y="42.8">15</text>
<text x="262.2" y="44">6</text>
<text x="262.2" y="46.3">2</text>
<text x="280.1" y="42.8">D</text>
<text x="230.5" y="49.9">5</text>
<text x="230.5" y="52.2">6</text>
<text x="234.9" y="52.2">11</text>
<text x="234.9" y="49.9">12</text>
<text x="262.2" y="48.7">7</text>
<text x="262.2" y="51.1">3</text>
<text x="262.2" y="53.4">8</text>
<text x="230.5" y="54.5">7</text>
<text x="230.5" y="56.9">8</text>
<text x="234.9" y="54.5">10</text>
<text x="236.1" y="56.9">9</text>
<text x="262.2" y="55.7">4</text>
<text x="262.2" y="58.1">9</text>
<text x="262.2" y="60.5">5</text>
<text x="45.2" y="71.6" transform="rotate(-90 45.2 71.6)">6</text>
<text x="47.6" y="71.6" transform="rotate(-90 47.6 71.6)">5</text>
<text x="50" y="71.6" transform="rotate(-90 50 71.6)">4</text>
<text x="52.2" y="71.6" transform="rotate(-90 52.2 71.6)">3</text>
<text x="54.6" y="71.6" transform="rotate(-90 54.6 71.6)">2</text>
<text x="57" y="71.6" transform="rotate(-90 57 71.6)">1</text>
<text x="59.4" y="71.6" transform="rotate(-90 59.4 71.6)">44</text>
<text x="61.7" y="71.6" transform="rotate(-90 61.7 71.6)">43</text>
<text x="64" y="71.6" transform="rotate(-90 64 71.6)">42</text>
<text x="66.4" y="71.6" transform="rotate(-90 66.4 71.6)">41</text>
<text x="68.7" y="71.6" transform="rotate(-90 68.7 71.6)">40</text>
<text x="112.9" y="71">1</text>
<text x="117.3" y="71">20</text>
<text x="112.9" y="73.3">2</text>
<text x="112.9" y="75.7">3</text>
<text x="117.3" y="75.7">18</text>
<text x="117.3" y="73.3">19</text>
<text x="164.6" y="75.7">1</text>
<text x="34.1" y="81.5">7</text>
<text x="34.1" y="83.9">8</text>
<text x="40" y="82.7">P1.5</text>
<text x="46.4" y="80.5" transform="rotate(-90 46.4 80.5)">P1.4</text>
<text x="48.8" y="80.5" transform="rotate(-90 48.8 80.5)">P1.3</text>
<text x="51.1" y="80.5" transform="rotate(-90 51.1 80.5)">P1.2</text>
<text x="53.4" y="80.5" transform="rotate(-90 53.4 80.5)">P1.1</text>
<text x="55.8" y="80.5" transform="rotate(-90 55.8 80.5)">P1.0</text>
<text x="58.2" y="79.5" transform="rotate(-90 58.2 79.5)">NC</text>
<text x="60.5" y="81" transform="rotate(-90 60.5 81)">VCC</text>
<text x="62.8" y="80.5" transform="rotate(-90 62.8 80.5)">P0.0</text>
<text x="65.2" y="80.5" transform="rotate(-90 65.2 80.5)">P0.1</text>
<text x="67.6" y="80.5" transform="rotate(-90 67.6 80.5)">P0.2</text>
<text x="69.9" y="80.5" transform="rotate(-90 69.9 80.5)">P0.3</text>
<text x="71" y="82.7">P0.4</text>
<text x="79.8" y="83.9">38</text>
<text x="79.8" y="81.5">39</text>
<text x="112.9" y="78.1">4</text>
<text x="112.9" y="80.4">5</text>
<text x="112.9" y="82.7">6</text>
<text x="117.3" y="82.7">15</text>
<text x="117.3" y="80.4">16</text>
<text x="117.3" y="78.1">17</text>
<text x="164.6" y="78.1">2</text>
<text x="164.6" y="80.4">3</text>
<text x="164.6" y="82.7">4</text>
<text x="14.3" y="87.5">C</text>
<text x="32.9" y="88.6">10</text>
<text x="34.1" y="86.3">9</text>
<text x="40" y="85.1">P1.6</text>
<text x="40" y="87.5">P1.7</text>
<text x="40" y="89.8">/RST</text>
<text x="71" y="89.8">P0.7</text>
<text x="71" y="87.5">P0.6</text>
<text x="71" y="85.1">P0.5</text>
<text x="79.8" y="88.6">36</text>
<text x="79.8" y="86.3">37</text>
<text x="112.9" y="85.1">7</text>
<text x="112.9" y="87.5">8</text>
<text x="112.9" y="89.8">9</text>
<text x="117.3" y="89.8">12</text>
<text x="117.3" y="87.5">13</text>
<text x="117.3" y="85.1">14</text>
<text x="164.6" y="85.1">5</text>
<text x="164.6" y="87.5">6</text>
<text x="164.6" y="89.8">7</text>
<text x="280.1" y="87.5">C</text>
<text x="32.9" y="90.9">11</text>
<text x="32.9" y="93.3">12</text>
<text x="32.9" y="95.7">13</text>
<text x="40" y="92.1">P3.0</text>
<text x="40" y="94.5">NC</text>
<text x="72" y="94.5">NC</text>
<text x="72" y="92.1">EA</text>
<text x="79.8" y="95.7">33</text>
<text x="79.8" y="93.3">34</text>
<text x="79.8" y="90.9">35</text>
<text x="112.9" y="92.1">10</text>
<text x="117.3" y="92.1">11</text>
<text x="164.6" y="92.1">8</text>
<text x="164.6" y="94.5">9</text>
<text x="206.9" y="94.5">1</text>
<text x="212.6" y="94.5">8</text>
<text x="32.9" y="98">14</text>
<text x="32.9" y="100.3">15</text>
<text x="40" y="96.9">P3.1</text>
<text x="40" y="99.2">P3.2</text>
<text x="40" y="101.5">P3.3</text>
<text x="69.8" y="99.2">PSEN</text>
<text x="70.8" y="96.9">ALE</text>
<text x="71" y="101.5">P2.7</text>
<text x="79.8" y="100.3">31</text>
<text x="79.8" y="98">32</text>
<text x="206.9" y="96.9">2</text>
<text x="206.9" y="99.2">3</text>
<text x="206.9" y="101.5">4</text>
<text x="212.6" y="101.5">5</text>
<text x="212.6" y="99.2">6</text>
<text x="212.6" y="96.9">7</text>
<text x="32.9" y="102.7">16</text>
<text x="32.9" y="105.1">17</text>
<text x="40" y="103.9">P3.4</text>
<text x="40" y="106.2">P3.5</text>
<text x="71" y="106.2">P2.5</text>
<text x="71" y="103.9">P2.6</text>
<text x="79.8" y="105.1">29</text>
<text x="79.8" y="102.7">30</text>
<text x="164.6" y="106.2">1</text>
<text x="46.4" y="111.3" transform="rotate(-90 46.4 111.3)">P3.6</text>
<text x="48.8" y="111.3" transform="rotate(-90 48.8 111.3)">P3.7</text>
<text x="51.1" y="111.3" transform="rotate(-90 51.1 111.3)">XTAL1</text>
<text x="53.4" y="111.3" transform="rotate(-90 53.4 111.3)">XTAL2</text>
<text x="55.8" y="111.3" transform="rotate(-90 55.8 111.3)">GND</text>
<text x="58.2" y="111.3" transform="rotate(-90 58.2 111.3)">NC</text>
<text x="60.5" y="111.3" transform="rotate(-90 60.5 111.3)">P2.0</text>
<text x="62.8" y="111.3" transform="rotate(-90 62.8 111.3)">P2.1</text>
<text x="65.2" y="111.3" transform="rotate(-90 65.2 111.3)">P2.2</text>
<text x="67.6" y="111.3" transform="rotate(-90 67.6 111.3)">P2.3</text>
<text x="69.9" y="111.3" transform="rotate(-90 69.9 111.3)">P2.4</text>
<text x="164.6" y="108.6">2</text>
<text x="164.6" y="110.9">3</text>
<text x="164.6" y="113.3">4</text>
<text x="45.2" y="118.3" transform="rotate(-90 45.2 118.3)">18</text>
<text x="47.6" y="118.3" transform="rotate(-90 47.6 118.3)">19</text>
<text x="50" y="118.3" transform="rotate(-90 50 118.3)">20</text>
<text x="52.2" y="118.3" transform="rotate(-90 52.2 118.3)">21</text>
<text x="54.6" y="118.3" transform="rotate(-90 54.6 118.3)">22</text>
<text x="57" y="118.3" transform="rotate(-90 57 118.3)">23</text>
<text x="59.4" y="118.3" transform="rotate(-90 59.4 118.3)">24</text>
<text x="61.7" y="118.3" transform="rotate(-90 61.7 118.3)">25</text>
<text x="64" y="118.3" transform="rotate(-90 64 118.3)">26</text>
<text x="66.4" y="118.3" transform="rotate(-90 66.4 118.3)">27</text>
<text x="68.7" y="118.3" transform="rotate(-90 68.7 118.3)">28</text>
<text x="110.5" y="115.6">1</text>
<text x="110.5" y="118">2</text>
<text x="115" y="118">19</text>
<text x="115" y="115.6">20</text>
<text x="164.6" y="115.6">5</text>
<text x="164.6" y="118">6</text>
<text x="110.5" y="120.3">3</text>
<text x="110.5" y="122.7">4</text>
<text x="110.5" y="125">5</text>
<text x="115" y="125">16</text>
<text x="115" y="122.7">17</text>
<text x="115" y="120.3">18</text>
<text x="164.6" y="120.3">7</text>
<text x="164.6" y="122.7">8</text>
<text x="164.6" y="125">9</text>
<text x="110.5" y="127.4">6</text>
<text x="110.5" y="129.7">7</text>
<text x="115" y="129.7">14</text>
<text x="115" y="127.4">15</text>
<text x="164.6" y="127.4">10</text>
<text x="164.6" y="129.7">11</text>
<text x="14.3" y="132.1">B</text>
<text x="110.5" y="132.1">8</text>
<text x="110.5" y="134.4">9</text>
<text x="110.5" y="136.8">10</text>
<text x="115" y="136.8">11</text>
<text x="115" y="134.4">12</text>
<text x="115" y="132.1">13</text>
<text x="164.6" y="132.1">12</text>
<text x="164.6" y="134.4">13</text>
<text x="164.6" y="136.8">14</text>
<text x="280.1" y="132.1">B</text>
<text x="164.6" y="139.1">15</text>
<text x="164.6" y="141.5">16</text>
<text x="164.6" y="143.8">17</text>
<text x="242.2" y="143.8">1</text>
<text x="247.9" y="143.8">8</text>
<text x="164.6" y="146.1">18</text>
<text x="164.6" y="148.5">19</text>
<text x="242.2" y="146.1">2</text>
<text x="242.2" y="148.5">3</text>
<text x="247.9" y="148.5">6</text>
<text x="247.9" y="146.1">7</text>
<text x="164.6" y="150.9">20</text>
<text x="242.2" y="150.9">4</text>
<text x="247.9" y="150.9">5</text>
<text x="37.6" y="164.9">1</text>
<text x="37.6" y="167.3">2</text>
<text x="43.3" y="167.3">7</text>
<text x="43.3" y="164.9">8</text>
<text x="37.6" y="169.6">3</text>
<text x="37.6" y="172">4</text>
<text x="43.3" y="172">5</text>
<text x="43.3" y="169.6">6</text>
<text x="14.3" y="176.7">A</text>
<text x="167" y="179">1</text>
<text x="172.6" y="179">8</text>
<text x="197.3" y="175.5">Title</text>
<text x="280.1" y="176.7">A</text>
<text x="167" y="181.4">2</text>
<text x="167" y="183.7">3</text>
<text x="172.6" y="183.7">6</text>
<text x="172.6" y="181.4">7</text>
<text x="197.3" y="182.6">Size</text>
<text x="209" y="182.6">Number</text>
<text x="256.1" y="182.6">Revision</text>
<text x="167" y="186.1">4</text>
<text x="172.6" y="186.1">5</text>
<text x="197.3" y="189.6">Date:</text>
<text x="197.3" y="192">File:</text>
<text x="198.5" y="186.1">A4</text>
<text x="207.9" y="189.6">6-Jan-2012</text>
<text x="207.9" y="192">D:\变频器\tu20111110\PLC人机图纸.ddb</text>
<text x="244.3" y="189.6">Sheet</text>
<text x="244.3" y="192">Drawn By:</text>
<text x="250.9" y="189.6">of</text>
<text x="46.1" y="196.6">1</text>
<text x="113.6" y="196.6">2</text>
<text x="181.1" y="196.6">3</text>
<text x="248.6" y="196.6">4</text>
</g>
<g font-size="2.1" fill="#800000">
<text x="18.4" y="28.7">24V</text>
<text x="239.2" y="27.5">+5V</text>
<text x="19.3" y="38.1">0V</text>
<text x="194.2" y="38.1">+5V</text>
<text x="257.7" y="42.8">C</text>
<text x="257.7" y="45.1">D</text>
<text x="243.7" y="52.2">P3.1</text>
<text x="39" y="59.3">P1.0</text>
<text x="257.7" y="59.3">A</text>
<text x="257.7" y="54.5">B</text>
<text x="39" y="63.9">P1.2</text>
<text x="39" y="61.6">P1.1</text>
<text x="58.1" y="65.1">+5V</text>
<text x="72" y="63.9">P0.1</text>
<text x="72" y="61.6">P0.0</text>
<text x="173.3" y="60.5">+5V</text>
<text x="39" y="68.7">P1.4</text>
<text x="39" y="66.3">P1.3</text>
<text x="72" y="68.7">P0.3</text>
<text x="72" y="66.3">P0.2</text>
<text x="126.1" y="71">+5V</text>
<text x="231.9" y="71">P3.0</text>
<text x="102.5" y="73.3">P2.4</text>
<text x="102.5" y="75.7">P2.3</text>
<text x="126.1" y="73.3">P3.7</text>
<text x="265" y="74.5">+5V</text>
<text x="24.9" y="82.7">P1.5</text>
<text x="86.1" y="82.7">P0.4</text>
<text x="102.5" y="78.1">P2.2</text>
<text x="102.5" y="80.4">P2.1</text>
<text x="102.5" y="82.7">P2.0</text>
<text x="24.5" y="89.8">/RST</text>
<text x="24.9" y="85.1">P1.6</text>
<text x="24.9" y="87.5">P1.7</text>
<text x="86.1" y="85.1">P0.5</text>
<text x="86.1" y="87.5">P0.6</text>
<text x="86.1" y="89.8">P0.7</text>
<text x="238.9" y="89.8">P3.6</text>
<text x="24.9" y="92.1">P3.0</text>
<text x="86.1" y="92.1">+5V</text>
<text x="196.8" y="94.5">+5V</text>
<text x="24.9" y="96.9">P3.1</text>
<text x="24.9" y="99.2">P3.2</text>
<text x="24.9" y="101.5">P3.3</text>
<text x="220.1" y="96.9">P1.1</text>
<text x="220.1" y="99.2">P1.0</text>
<text x="220.1" y="101.5">P3.4</text>
<text x="24.9" y="103.9">P3.4</text>
<text x="24.9" y="106.2">P3.5</text>
<text x="86.1" y="106.2">P0.5</text>
<text x="151.9" y="113.3">P1.0</text>
<text x="152.1" y="108.6">+5V</text>
<text x="100.2" y="115.6">P1.7</text>
<text x="100.2" y="118">P0.7</text>
<text x="123.7" y="115.6">+5V</text>
<text x="123.7" y="118">P1.6</text>
<text x="151.9" y="115.6">P1.1</text>
<text x="151.9" y="118">P1.5</text>
<text x="39" y="120.3">P3.6</text>
<text x="39" y="122.7">P3.7</text>
<text x="72" y="120.3">P2.4</text>
<text x="72" y="122.7">P2.3</text>
<text x="72" y="125">P2.2</text>
<text x="100.2" y="120.3">P0.6</text>
<text x="100.2" y="122.7">P0.5</text>
<text x="100.2" y="125">P0.4</text>
<text x="72" y="127.4">P2.1</text>
<text x="72" y="129.7">P2.0</text>
<text x="100.2" y="127.4">P0.3</text>
<text x="100.2" y="129.7">P0.2</text>
<text x="218" y="130.9">+5V</text>
<text x="100.2" y="132.1">P0.1</text>
<text x="100.2" y="134.4">P0.0</text>
<text x="151.9" y="139.1">P1.2</text>
<text x="151.9" y="143.8">P1.3</text>
<text x="152.1" y="141.5">RST</text>
<text x="251" y="140.3">+5V</text>
<text x="62.8" y="145">+5V</text>
<text x="151.9" y="146.1">P1.4</text>
<text x="271.9" y="148.5">/RST</text>
<text x="22.6" y="152">P3.0</text>
<text x="271.9" y="150.9">RST</text>
<text x="88.4" y="160.3">A</text>
<text x="27.5" y="164.9">+5V</text>
<text x="88.4" y="167.3">B</text>
<text x="100.2" y="164.9">P3.3</text>
<text x="258" y="166.1">+5V</text>
<text x="27.3" y="169.6">P3.1</text>
<text x="60.2" y="169.6">D</text>
<text x="161.3" y="169.6">+5V</text>
<text x="43.8" y="179">C</text>
<text x="126.3" y="175.5">+5V</text>
<text x="180.2" y="179">+5V</text>
<text x="156.6" y="181.4">P3.5</text>
<text x="180.2" y="181.4">B</text>
<text x="180.2" y="183.7">A</text>
<text x="156.6" y="186.1">P3.1</text>
</g>
<g font-size="2.1" fill="#000080">
<text x="26.6" y="32.3">1N4007</text>
<text x="38.6" y="34.4">104</text>
<text x="59.8" y="34.4">220u/35V</text>
<text x="73.8" y="34.4">220u/35V</text>
<text x="85.6" y="34.4">104</text>
<text x="95.7" y="34.6">0.25R</text>
<text x="231.1" y="34.6">105</text>
<text x="45.9" y="41.7">15.6mH</text>
<text x="135" y="40.2">100uH</text>
<text x="167.9" y="40.2">100uH</text>
<text x="219.6" y="41.4">105</text>
<text x="250.2" y="36.7">680P</text>
<text x="257.3" y="36.7">680P</text>
<text x="106.8" y="46.3">34063</text>
<text x="123.2" y="46.1">152</text>
<text x="132.7" y="46.1">1N5819</text>
<text x="151.5" y="43.8">220u/16V</text>
<text x="165.5" y="43.8">104</text>
<text x="179.7" y="43.8">220u/16V</text>
<text x="193.8" y="43.8">104</text>
<text x="210.2" y="48.4">105</text>
<text x="80.9" y="56.4">0R</text>
<text x="92.6" y="56.4">3.32K</text>
<text x="104.4" y="56.4">10K</text>
<text x="116.2" y="56.4">0R</text>
<text x="219.6" y="55.5">105</text>
<text x="229" y="60.5">MAX202</text>
<text x="266.4" y="65.4">DB9M</text>
<text x="177.3" y="69.6">100u/16V</text>
<text x="191.4" y="69.6">103</text>
<text x="200.8" y="69.6">104</text>
<text x="210.2" y="69.6">105</text>
<text x="163.2" y="72.2">CON10</text>
<text x="240.5" y="74.5">1N4148</text>
<text x="258" y="83.9">10K</text>
<text x="219.9" y="88.6">CR2032</text>
<text x="269.1" y="88.6">9012</text>
<text x="111.5" y="95.7">747HC245</text>
<text x="247.9" y="91.6">1K</text>
<text x="52.7" y="98">P89V51RD2</text>
<text x="179.7" y="98">32.768K</text>
<text x="163.2" y="102.7">CON20</text>
<text x="205.6" y="105.1">DS1302</text>
<text x="267.4" y="102.7">10R</text>
<text x="259.6" y="114.2">1N4007</text>
<text x="271.2" y="119.4">BUZZ</text>
<text x="45.6" y="133.2">11.0592M</text>
<text x="48" y="137.7">30P</text>
<text x="57.4" y="137.7">30P</text>
<text x="240.8" y="137.7">104</text>
<text x="109.1" y="140.3">74HC245</text>
<text x="220.4" y="140.3">4.7K</text>
<text x="229" y="142.4">104</text>
<text x="260.3" y="142.6">4.7K</text>
<text x="271.4" y="144.7">104</text>
<text x="65.1" y="154.4">4.7K</text>
<text x="87.7" y="154.1">7.5V</text>
<text x="175" y="150.4">100R</text>
<text x="186.7" y="152.8">10K</text>
<text x="198.5" y="150.4">100R</text>
<text x="231.4" y="154.1">10u/16V</text>
<text x="243.2" y="154.4">7705</text>
<text x="26.8" y="161.2">1N4148</text>
<text x="76.2" y="156.5">150P</text>
<text x="118.5" y="156.7">SA1306</text>
<text x="139.7" y="159.8">1K</text>
<text x="160.9" y="159.1">9012*2</text>
<text x="260.3" y="156.7">4.7K</text>
<text x="271.4" y="158.8">104</text>
<text x="76.2" y="162.2">10R</text>
<text x="88" y="163.5">22P</text>
<text x="109.1" y="166.8">1K</text>
<text x="138" y="166.1">10K</text>
<text x="149.8" y="166.1">10K</text>
<text x="65.1" y="173.2">4.7K</text>
<text x="76.2" y="169.2">10R</text>
<text x="87.7" y="172.9">7.5V</text>
<text x="36.2" y="175.5">MAX13087</text>
<text x="76.2" y="175.3">150P</text>
<text x="50.3" y="184.7">680P</text>
<text x="59.8" y="184.7">680P</text>
<text x="264.3" y="184.9">V1.0</text>
<text x="165.5" y="189.6">MAX13485</text>
<text x="264.3" y="192">李和明</text>
<text x="264.3" y="189.6">1/1</text>
</g>
</svg>
